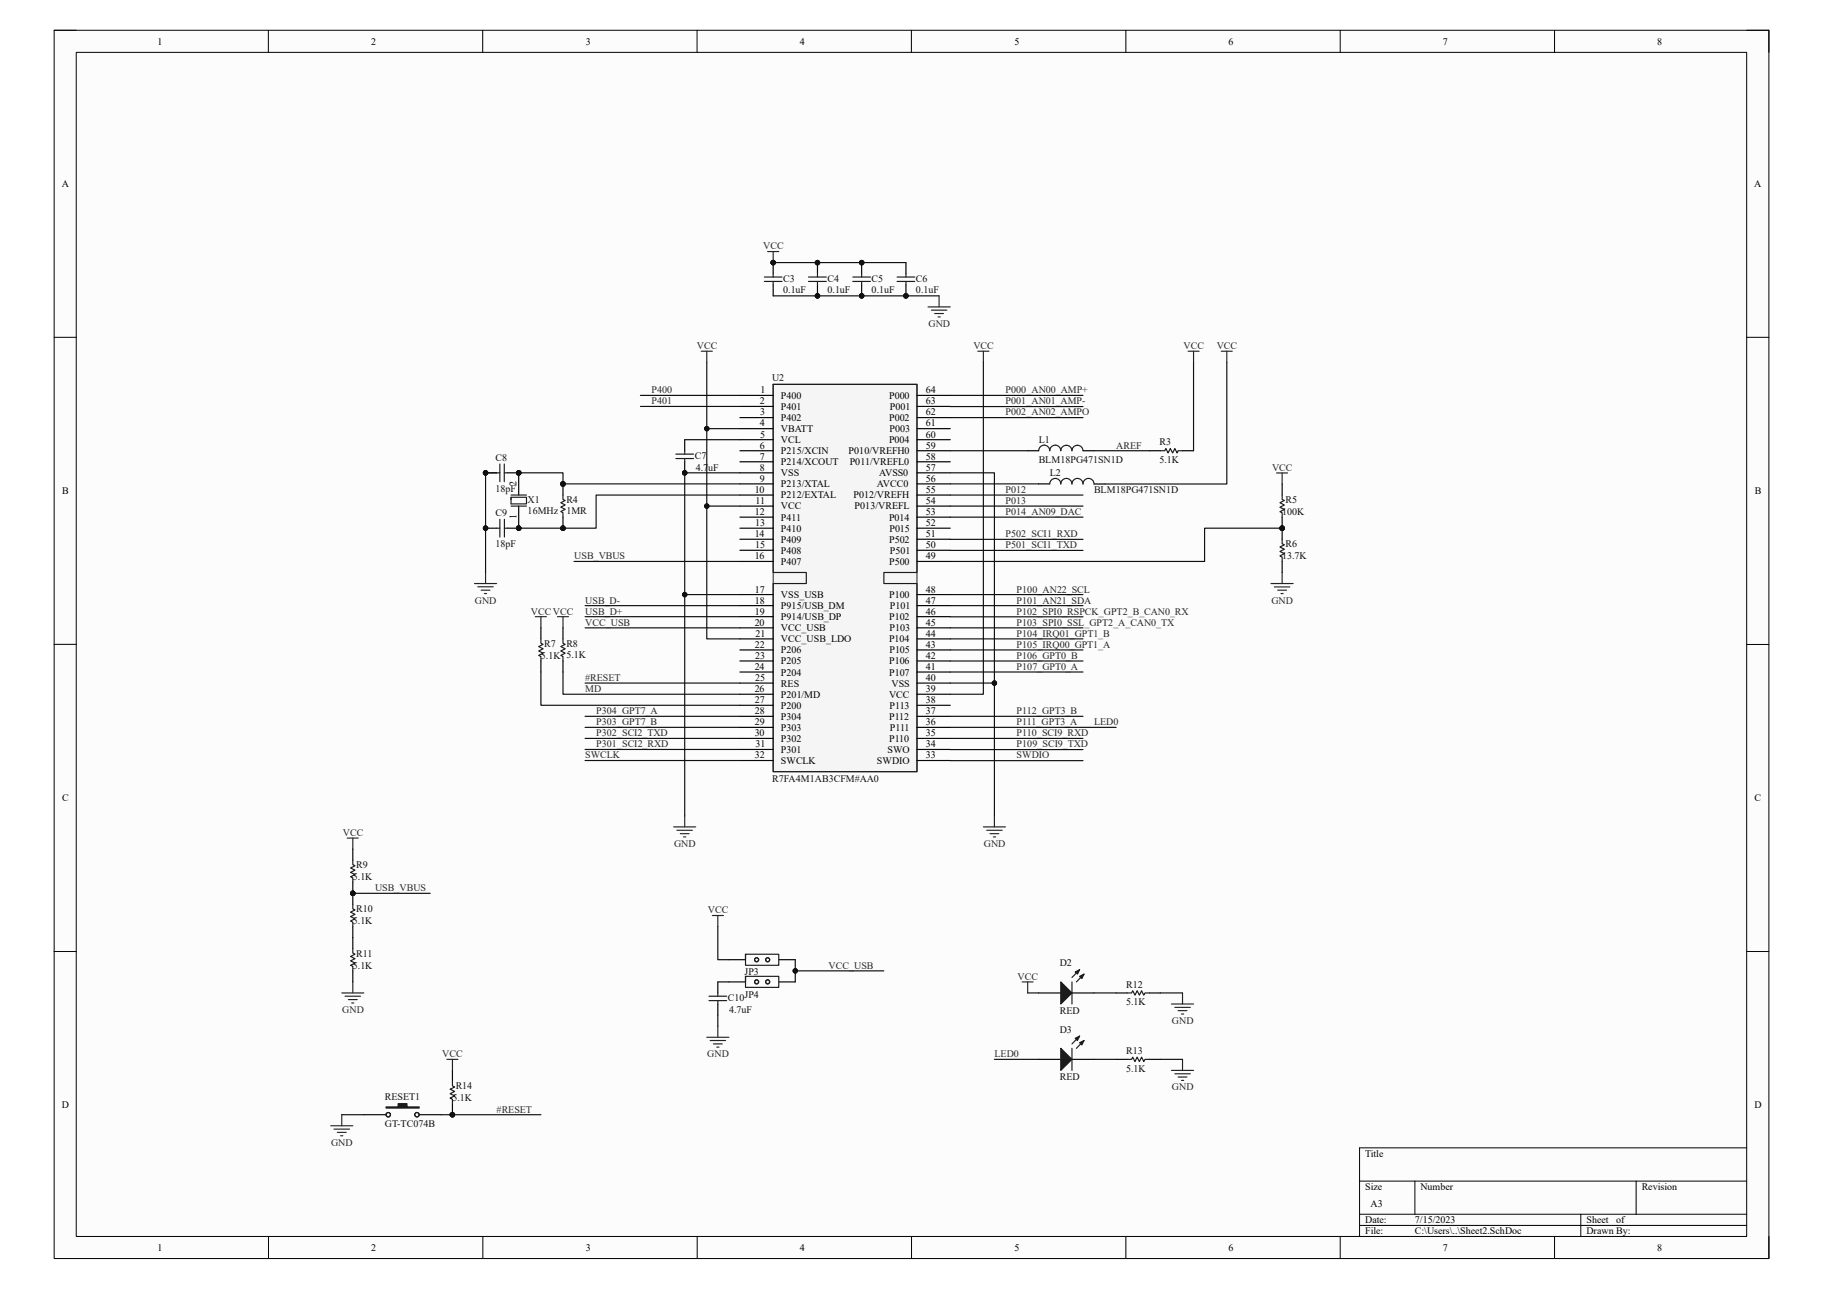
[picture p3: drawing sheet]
<svg xmlns="http://www.w3.org/2000/svg" width="297mm" height="210mm" viewBox="0 0 297 210" stroke-linecap="round" stroke-linejoin="round" font-family="sans-serif">
<path d="M8.8 4.9h279.4v200.1h-279.4z" fill="#fcfcfc"/>
<path d="M8.8 4.9h279.4v200.1h-279.4z" fill="none" stroke="#000" stroke-width=".16"/>
<path d="M12.4 8.5h272.2v192.9h-272.2z" fill="#fcfcfc"/>
<g fill="none" stroke="#000" stroke-width=".16">
<path d="M8.8 4.9h3.6M12.4 8.5h272.2v192.9h-272.2zM43.7 4.9v3.6M78.7 4.9v3.6M113.6 4.9v3.6M148.5 4.9v3.6M183.4 4.9v3.6M218.4 4.9v3.6M253.3 4.9v3.6M284.6 4.9h3.6v3.6M8.8 54.9h3.6M284.6 54.9h3.6"/>
<path d="M8.8 105h3.6M284.6 105h3.6M8.8 155h3.6M284.6 155h3.6M221.5 192.4h63.1M221.5 197.8h63.1M221.5 199.6h63.1M230.5 192.4v5.4M257.6 197.8v3.6M266.6 192.4v5.4M284.6 187h-63.1v14.4M43.7 201.4v3.6"/>
<path d="M78.7 201.4v3.6M113.6 201.4v3.6M148.5 201.4v3.6M183.4 201.4v3.6M218.4 201.4v3.6M253.3 201.4v3.6M288.2 201.4v3.6"/>
</g>
<path d="M126 62.6h23.4v63.1h-23.4z" fill="#f5f5f5"/>
<path d="M126 62.6h23.4v63.1h-23.4z" fill="none" stroke="#262626" stroke-width=".16"/>
<path d="M126 62.6h23.4v30.7h-5.4v1.8h5.4v30.6h-23.4v-30.6h5.4v-1.8h-5.4zM171 78.8a.9 .9 0 0 1 .9-.9 .9 .9 0 0 1 .9 .9M172.8 78.8a.91 .91 0 0 1 1-.9 .91 .91 0 0 1 .9 .9 .9 .9 0 0 1 .9-.9 .9 .9 0 0 1 .9 .9 .9 .9 0 0 1 .9-.9 .9 .9 0 0 1 .9 .9" fill="none" stroke="#1c1c1c" stroke-width=".19"/>
<g fill="none" stroke="#000" stroke-width=".19">
<path d="M120.6 64.4h5.4M120.6 66.2h5.4M120.6 68h5.4M120.6 69.8h5.4M120.6 71.6h5.4M120.6 73.4h5.4M120.6 75.2h5.4M120.6 77h5.4M120.6 78.8h5.4M149.4 64.4h5.4M149.4 66.2h5.4M149.4 68h5.4"/>
<path d="M149.4 69.8h5.4M149.4 71.6h5.4M149.4 73.4h5.4M149.4 75.2h5.4M149.4 77h5.4M149.4 78.8h5.4M169.2 78.8h1.8M178.3 78.8h1.8M120.6 80.6h5.4M120.6 82.4h5.4M120.6 84.2h5.4M120.6 86h5.4"/>
<path d="M120.6 87.8h5.4M120.6 89.6h5.4M120.6 91.5h5.4M120.6 96.9h5.4M120.6 98.7h5.4M149.4 80.6h5.4M149.4 82.4h5.4M149.4 84.2h5.4M149.4 86h5.4M149.4 87.8h5.4M149.4 89.6h5.4M149.4 91.5h5.4"/>
<path d="M149.4 96.9h5.4M149.4 98.7h5.4M120.6 100.5h5.4M120.6 102.3h5.4M120.6 104.1h5.4M120.6 105.9h5.4M120.6 107.7h5.4M120.6 109.5h5.4M120.6 111.3h5.4M120.6 113.1h5.4M120.6 114.9h5.4M120.6 116.7h5.4"/>
<path d="M120.6 118.5h5.4M149.4 100.5h5.4M149.4 102.3h5.4M149.4 104.1h5.4M149.4 105.9h5.4M149.4 107.7h5.4M149.4 109.5h5.4M149.4 111.3h5.4M149.4 113.1h5.4M149.4 114.9h5.4M149.4 116.7h5.4M149.4 118.5h5.4"/>
<path d="M120.6 120.3h5.4M120.6 122.1h5.4M120.6 123.9h5.4M149.4 120.3h5.4M149.4 122.1h5.4M149.4 123.9h5.4"/>
</g>
<g fill="none" stroke="#262626" stroke-width=".19">
<path d="M114.3 57.2h1.8M115.2 57.2v1.8M159.3 57.2h1.8M160.2 57.2v1.8M199 57.2h1.8M199.9 57.2v1.8M109.8 134.7h3.6M110.3 135.3h2.5M110.8 135.8h1.5M111.4 136.3h.3M111.6 132.9v1.8M160.2 134.7h3.6"/>
<path d="M160.8 135.3h2.5M161.3 135.8h1.4M161.9 136.3h.3M162 132.9v1.8"/>
</g>
<circle cx="111.6" cy="77" r=".36" fill="#0e0e0e"/>
<circle cx="111.6" cy="77" r=".36" fill="none" stroke="#0e0e0e" stroke-width=".16"/>
<path d="M111.6 75.2v1.8" fill="none" stroke="#000" stroke-width=".19"/>
<circle cx="111.6" cy="77" r=".36" fill="#0e0e0e"/>
<circle cx="111.6" cy="77" r=".36" fill="none" stroke="#0e0e0e" stroke-width=".16"/>
<path d="M111.6 71.6v1.8" fill="none" stroke="#000" stroke-width=".19"/>
<path d="M110.1 74h2.9M110.1 74.7h2.9M111.6 73.4v.6M111.6 74.7v.5" fill="none" stroke="#1c1c1c" stroke-width=".19"/>
<circle cx="84.5" cy="86" r=".36" fill="#0e0e0e"/>
<circle cx="84.5" cy="86" r=".36" fill="none" stroke="#0e0e0e" stroke-width=".16"/>
<circle cx="84.5" cy="77" r=".36" fill="#0e0e0e"/>
<circle cx="84.5" cy="77" r=".36" fill="none" stroke="#0e0e0e" stroke-width=".16"/>
<path d="M84.5 82.4v3.6" fill="none" stroke="#000" stroke-width=".19"/>
<circle cx="84.5" cy="86" r=".36" fill="#0e0e0e"/>
<circle cx="84.5" cy="86" r=".36" fill="none" stroke="#0e0e0e" stroke-width=".16"/>
<path d="M84.5 77v3.6" fill="none" stroke="#000" stroke-width=".19"/>
<circle cx="84.5" cy="77" r=".36" fill="#0e0e0e"/>
<circle cx="84.5" cy="77" r=".36" fill="none" stroke="#0e0e0e" stroke-width=".16"/>
<path d="M169.2 73.4a.9 .9 0 0 1 .9-.9 .9 .9 0 0 1 .9 .9 .9 .9 0 0 1 .9-.9 .9 .9 0 0 1 .9 .9 .91 .91 0 0 1 1-.9 .91 .91 0 0 1 .9 .9 .9 .9 0 0 1 .9-.9 .9 .9 0 0 1 .9 .9M83.3 81v1.1h2.5v-1.1h-2.5v.4M83.3 80.6h2.5M83.3 82.4h2.5" fill="none" stroke="#1c1c1c" stroke-width=".19"/>
<g fill="none" stroke="#262626" stroke-width=".19">
<path d="M193.6 57.2h1.8M194.5 57.2v1.8M208 77h1.8M208.9 77v1.8M77.3 95.1h3.6M77.8 95.6h2.6M78.4 96.1h1.4M78.9 96.7h.4M79.1 93.3v1.8M207.1 95.1h3.6M207.6 95.6h2.6M208.2 96.1h1.4"/>
<path d="M208.7 96.7h.4M208.9 93.3v1.8M87.2 100.5h1.8M88.1 100.5v1.8M90.8 100.5h1.8M91.7 100.5v1.8M56.6 136.5h1.8M57.5 136.5v1.8M57.5 160v1.8M55.7 161.8h3.6M56.2 162.3h2.5M56.8 162.8h1.4"/>
<path d="M57.3 163.4h.4M53.9 183.4h3.6M54.4 183.9h2.6M55 184.5h1.4M55.5 185h.4M55.7 181.6v1.8"/>
</g>
<path d="M167.4 73.4h1.8M176.5 73.4h1.8M59.3 181.6h3.6M68.3 181.6h3.6" fill="none" stroke="#000" stroke-width=".19"/>
<path d="M62.9 180.3h2v-.5h1.4v.5h2v.2h-5.4z" fill-rule="evenodd" fill="#1c1c1c"/>
<g fill="none" stroke="#1c1c1c" stroke-width=".19">
<path d="M62.9 180.3h2v-.5h1.4v.5h2v.2h-5.4z"/>
<circle cx="63.3" cy="181.6" r=".36"/>
<circle cx="67.9" cy="181.6" r=".36"/>
</g>
<path d="M72.8 172.6h1.8M73.7 172.6v1.8" fill="none" stroke="#262626" stroke-width=".19"/>
<path d="M169.2 161.8h3.6M174.7 161.8h3.6" fill="none" stroke="#000" stroke-width=".19"/>
<path d="M172.8 160l1.9 1.8-1.9 1.8z" fill="#1c1c1c"/>
<path d="M172.8 160l1.9 1.8-1.9 1.8zM175.9 158l-1.2 1.2M176.6 158.7l-1.2 1.3" fill="none" stroke="#1c1c1c" stroke-width=".19"/>
<path d="M175.9 159l.7-.3-.3 .7z" fill="#1c1c1c"/>
<path d="M175.9 159l.7-.3-.3 .7z" fill="none" stroke="#1c1c1c" stroke-width=".19"/>
<path d="M175.2 158.3l.7-.3-.3 .7z" fill="#1c1c1c"/>
<path d="M174.7 160v3.6M175.2 158.3l.7-.3-.3 .7z" fill="none" stroke="#1c1c1c" stroke-width=".19"/>
<path d="M166.5 160h1.8M167.4 160v1.8M190.9 163.6h3.6M191.4 164.1h2.5M192 164.6h1.4M192.5 165.2h.4M192.7 161.8v1.8" fill="none" stroke="#262626" stroke-width=".19"/>
<path d="M169.2 172.6h3.6M174.7 172.6h3.6" fill="none" stroke="#000" stroke-width=".19"/>
<path d="M172.8 170.8l1.9 1.8-1.9 1.8z" fill="#1c1c1c"/>
<path d="M172.8 170.8l1.9 1.8-1.9 1.8zM175.9 168.8l-1.2 1.3M176.6 169.5l-1.2 1.3" fill="none" stroke="#1c1c1c" stroke-width=".19"/>
<path d="M175.9 169.9l.7-.4-.3 .7z" fill="#1c1c1c"/>
<path d="M175.9 169.9l.7-.4-.3 .7z" fill="none" stroke="#1c1c1c" stroke-width=".19"/>
<path d="M175.2 169.1l.7-.3-.3 .7z" fill="#1c1c1c"/>
<path d="M174.7 170.8v3.6M175.2 169.1l.7-.3-.3 .7z" fill="none" stroke="#1c1c1c" stroke-width=".19"/>
<path d="M125.1 41h1.8M126 41v1.8M190.9 174.4h3.6M191.4 174.9h2.5M192 175.5h1.4M192.5 176h.4M192.7 172.6v1.8" fill="none" stroke="#262626" stroke-width=".19"/>
<circle cx="126" cy="42.8" r=".36" fill="#0e0e0e"/>
<circle cx="126" cy="42.8" r=".36" fill="none" stroke="#0e0e0e" stroke-width=".16"/>
<path d="M151.2 50h3.6M151.8 50.5h2.5M152.3 51.1h1.4M152.8 51.6h.4M153 48.2v1.8" fill="none" stroke="#262626" stroke-width=".19"/>
<circle cx="126" cy="42.8" r=".36" fill="#0e0e0e"/>
<circle cx="126" cy="42.8" r=".36" fill="none" stroke="#0e0e0e" stroke-width=".16"/>
<path d="M126 42.8v1.8M126 46.4v1.8" fill="none" stroke="#000" stroke-width=".19"/>
<circle cx="126" cy="42.8" r=".36" fill="#0e0e0e"/>
<circle cx="126" cy="42.8" r=".36" fill="none" stroke="#0e0e0e" stroke-width=".16"/>
<path d="M124.5 45.1h2.9M124.5 45.8h2.9M126 44.6v.5M126 45.8v.6" fill="none" stroke="#1c1c1c" stroke-width=".19"/>
<circle cx="133.2" cy="48.2" r=".36" fill="#0e0e0e"/>
<circle cx="133.2" cy="48.2" r=".36" fill="none" stroke="#0e0e0e" stroke-width=".16"/>
<circle cx="133.2" cy="42.8" r=".36" fill="#0e0e0e"/>
<circle cx="133.2" cy="42.8" r=".36" fill="none" stroke="#0e0e0e" stroke-width=".16"/>
<path d="M133.2 46.4v1.8" fill="none" stroke="#000" stroke-width=".19"/>
<circle cx="133.2" cy="48.2" r=".36" fill="#0e0e0e"/>
<circle cx="133.2" cy="48.2" r=".36" fill="none" stroke="#0e0e0e" stroke-width=".16"/>
<path d="M133.2 42.8v1.8" fill="none" stroke="#000" stroke-width=".19"/>
<circle cx="133.2" cy="42.8" r=".36" fill="#0e0e0e"/>
<circle cx="133.2" cy="42.8" r=".36" fill="none" stroke="#0e0e0e" stroke-width=".16"/>
<path d="M131.7 45.1h2.9M131.7 45.8h2.9M133.2 44.6v.5M133.2 45.8v.6" fill="none" stroke="#1c1c1c" stroke-width=".19"/>
<circle cx="140.4" cy="48.2" r=".36" fill="#0e0e0e"/>
<circle cx="140.4" cy="48.2" r=".36" fill="none" stroke="#0e0e0e" stroke-width=".16"/>
<circle cx="140.4" cy="42.8" r=".36" fill="#0e0e0e"/>
<circle cx="140.4" cy="42.8" r=".36" fill="none" stroke="#0e0e0e" stroke-width=".16"/>
<path d="M140.4 46.4v1.8" fill="none" stroke="#000" stroke-width=".19"/>
<circle cx="140.4" cy="48.2" r=".36" fill="#0e0e0e"/>
<circle cx="140.4" cy="48.2" r=".36" fill="none" stroke="#0e0e0e" stroke-width=".16"/>
<path d="M140.4 42.8v1.8" fill="none" stroke="#000" stroke-width=".19"/>
<circle cx="140.4" cy="42.8" r=".36" fill="#0e0e0e"/>
<circle cx="140.4" cy="42.8" r=".36" fill="none" stroke="#0e0e0e" stroke-width=".16"/>
<path d="M139 45.1h2.8M139 45.8h2.8M140.4 44.6v.5M140.4 45.8v.6" fill="none" stroke="#1c1c1c" stroke-width=".19"/>
<circle cx="147.6" cy="48.2" r=".36" fill="#0e0e0e"/>
<circle cx="147.6" cy="48.2" r=".36" fill="none" stroke="#0e0e0e" stroke-width=".16"/>
<path d="M147.6 46.4v1.8" fill="none" stroke="#000" stroke-width=".19"/>
<circle cx="147.6" cy="48.2" r=".36" fill="#0e0e0e"/>
<circle cx="147.6" cy="48.2" r=".36" fill="none" stroke="#0e0e0e" stroke-width=".16"/>
<path d="M147.6 42.8v1.8" fill="none" stroke="#000" stroke-width=".19"/>
<path d="M146.2 45.1h2.9M146.2 45.8h2.9M147.6 44.6v.5M147.6 45.8v.6" fill="none" stroke="#1c1c1c" stroke-width=".19"/>
<circle cx="79.1" cy="77" r=".36" fill="#0e0e0e"/>
<circle cx="79.1" cy="77" r=".36" fill="none" stroke="#0e0e0e" stroke-width=".16"/>
<circle cx="84.5" cy="77" r=".36" fill="#0e0e0e"/>
<circle cx="84.5" cy="77" r=".36" fill="none" stroke="#0e0e0e" stroke-width=".16"/>
<path d="M79.1 77h1.8" fill="none" stroke="#000" stroke-width=".19"/>
<circle cx="79.1" cy="77" r=".36" fill="#0e0e0e"/>
<circle cx="79.1" cy="77" r=".36" fill="none" stroke="#0e0e0e" stroke-width=".16"/>
<path d="M82.7 77h1.8" fill="none" stroke="#000" stroke-width=".19"/>
<circle cx="84.5" cy="77" r=".36" fill="#0e0e0e"/>
<circle cx="84.5" cy="77" r=".36" fill="none" stroke="#0e0e0e" stroke-width=".16"/>
<path d="M80.9 77h.5M81.4 75.6v2.9M82.2 75.6v2.9M82.2 77h.5" fill="none" stroke="#1c1c1c" stroke-width=".19"/>
<circle cx="79.1" cy="86" r=".36" fill="#0e0e0e"/>
<circle cx="79.1" cy="86" r=".36" fill="none" stroke="#0e0e0e" stroke-width=".16"/>
<circle cx="84.5" cy="86" r=".36" fill="#0e0e0e"/>
<circle cx="84.5" cy="86" r=".36" fill="none" stroke="#0e0e0e" stroke-width=".16"/>
<path d="M79.1 86h1.8" fill="none" stroke="#000" stroke-width=".19"/>
<circle cx="79.1" cy="86" r=".36" fill="#0e0e0e"/>
<circle cx="79.1" cy="86" r=".36" fill="none" stroke="#0e0e0e" stroke-width=".16"/>
<path d="M82.7 86h1.8" fill="none" stroke="#000" stroke-width=".19"/>
<circle cx="84.5" cy="86" r=".36" fill="#0e0e0e"/>
<circle cx="84.5" cy="86" r=".36" fill="none" stroke="#0e0e0e" stroke-width=".16"/>
<path d="M80.9 86h.5M81.4 84.6v2.9M82.2 86h.5M82.2 84.6v2.9" fill="none" stroke="#1c1c1c" stroke-width=".19"/>
<circle cx="91.7" cy="78.8" r=".36" fill="#0e0e0e"/>
<circle cx="91.7" cy="78.8" r=".36" fill="none" stroke="#0e0e0e" stroke-width=".16"/>
<circle cx="91.7" cy="86" r=".36" fill="#0e0e0e"/>
<circle cx="91.7" cy="86" r=".36" fill="none" stroke="#0e0e0e" stroke-width=".16"/>
<path d="M91.7 78.8v1.8" fill="none" stroke="#000" stroke-width=".19"/>
<circle cx="91.7" cy="78.8" r=".36" fill="#0e0e0e"/>
<circle cx="91.7" cy="78.8" r=".36" fill="none" stroke="#0e0e0e" stroke-width=".16"/>
<path d="M91.7 84.2v1.8" fill="none" stroke="#000" stroke-width=".19"/>
<circle cx="91.7" cy="86" r=".36" fill="#0e0e0e"/>
<circle cx="91.7" cy="86" r=".36" fill="none" stroke="#0e0e0e" stroke-width=".16"/>
<path d="M91.7 80.6v.8l.4 .1-.7 .4 .7 .4-.7 .3 .7 .4-.7 .3 .3 .2v.7M88.1 104.1v.7l.4 .2-.7 .3 .7 .4-.7 .3 .7 .4-.7 .4 .3 .2v.7M91.7 104.1v.7l.4 .2-.7 .3 .7 .4-.7 .3 .7 .4-.7 .4 .3 .2v.7" fill="none" stroke="#1c1c1c" stroke-width=".19"/>
<path d="M88.1 102.3v1.8M88.1 107.7v1.8M91.7 102.3v1.8M91.7 107.7v1.8" fill="none" stroke="#000" stroke-width=".19"/>
<circle cx="57.5" cy="145.5" r=".36" fill="#0e0e0e"/>
<circle cx="57.5" cy="145.5" r=".36" fill="none" stroke="#0e0e0e" stroke-width=".16"/>
<path d="M57.5 138.3v1.8M57.5 143.7v1.8" fill="none" stroke="#000" stroke-width=".19"/>
<circle cx="57.5" cy="145.5" r=".36" fill="#0e0e0e"/>
<circle cx="57.5" cy="145.5" r=".36" fill="none" stroke="#0e0e0e" stroke-width=".16"/>
<path d="M57.5 140.1v.7l.3 .2-.7 .4 .7 .4-.7 .3 .7 .4-.7 .3 .4 .2v.7" fill="none" stroke="#1c1c1c" stroke-width=".19"/>
<circle cx="57.5" cy="145.5" r=".36" fill="#0e0e0e"/>
<circle cx="57.5" cy="145.5" r=".36" fill="none" stroke="#0e0e0e" stroke-width=".16"/>
<path d="M57.5 145.5v1.8" fill="none" stroke="#000" stroke-width=".19"/>
<circle cx="57.5" cy="145.5" r=".36" fill="#0e0e0e"/>
<circle cx="57.5" cy="145.5" r=".36" fill="none" stroke="#0e0e0e" stroke-width=".16"/>
<path d="M57.5 150.9v3.6M57.5 158.2v1.8" fill="none" stroke="#000" stroke-width=".19"/>
<path d="M57.5 147.3v.8l.3 .1-.7 .4 .7 .3-.7 .4 .7 .4-.7 .3 .4 .2v.7M57.5 154.5v.8l.3 .1-.7 .4 .7 .4-.7 .3 .7 .4-.7 .3 .4 .2v.8" fill="none" stroke="#1c1c1c" stroke-width=".19"/>
<circle cx="73.7" cy="181.6" r=".37" fill="#0e0e0e"/>
<circle cx="73.7" cy="181.6" r=".37" fill="none" stroke="#0e0e0e" stroke-width=".16"/>
<path d="M73.7 174.4v1.8M73.7 179.8v1.8" fill="none" stroke="#000" stroke-width=".19"/>
<circle cx="73.7" cy="181.6" r=".37" fill="#0e0e0e"/>
<circle cx="73.7" cy="181.6" r=".37" fill="none" stroke="#0e0e0e" stroke-width=".16"/>
<path d="M189.1 73.4h.7l.2-.3 .3 .7 .4-.7 .4 .7 .3-.7 .4 .7 .2-.4h.7M73.7 176.2v.7l.4 .2-.8 .3 .8 .4-.8 .4 .8 .3-.8 .4 .4 .2v.7M183.7 161.8h.7l.2-.4 .3 .7 .4-.7 .3 .7 .4-.7 .4 .7 .2-.3h.7M183.7 172.6h.7l.2-.4 .3 .7 .4-.7 .3 .7 .4-.7 .4 .7 .2-.3h.7" fill="none" stroke="#1c1c1c" stroke-width=".19"/>
<path d="M187.3 73.4h1.8M192.7 73.4h1.8M181.9 161.8h1.8M181.9 172.6h1.8M187.3 161.8h1.8M187.3 172.6h1.8" fill="none" stroke="#000" stroke-width=".19"/>
<circle cx="208.9" cy="86" r=".36" fill="#0e0e0e"/>
<circle cx="208.9" cy="86" r=".36" fill="none" stroke="#0e0e0e" stroke-width=".16"/>
<path d="M208.9 78.8v1.8M208.9 84.2v1.8" fill="none" stroke="#000" stroke-width=".19"/>
<circle cx="208.9" cy="86" r=".36" fill="#0e0e0e"/>
<circle cx="208.9" cy="86" r=".36" fill="none" stroke="#0e0e0e" stroke-width=".16"/>
<path d="M208.9 80.6v.8l.4 .1-.7 .4 .7 .4-.7 .3 .7 .4-.7 .4 .3 .1v.7" fill="none" stroke="#1c1c1c" stroke-width=".19"/>
<circle cx="208.9" cy="86" r=".36" fill="#0e0e0e"/>
<circle cx="208.9" cy="86" r=".36" fill="none" stroke="#0e0e0e" stroke-width=".16"/>
<path d="M208.9 86v1.9" fill="none" stroke="#000" stroke-width=".19"/>
<circle cx="208.9" cy="86" r=".36" fill="#0e0e0e"/>
<circle cx="208.9" cy="86" r=".36" fill="none" stroke="#0e0e0e" stroke-width=".16"/>
<path d="M208.9 91.5v1.8M117 160v1.8M117 163.6v1.8" fill="none" stroke="#000" stroke-width=".19"/>
<path d="M208.9 87.9v.7l.4 .2-.7 .3 .7 .4-.7 .3 .7 .4-.7 .4 .3 .1v.8M115.5 162.3h2.9M115.5 163h2.9M117 161.8v.5M117 163v.6" fill="none" stroke="#1c1c1c" stroke-width=".19"/>
<path d="M115.2 169h3.6M115.7 169.5h2.5M116.2 170.1h1.5M116.8 170.6h.4M117 167.2v1.8" fill="none" stroke="#262626" stroke-width=".19"/>
<path d="M160.2 59v54.1h-5.4M120.6 82.4h-5.4v21.7h5.4" fill="none" stroke="#0e0e0e" stroke-width=".19"/>
<circle cx="115.2" cy="82.4" r=".36" fill="#0e0e0e"/>
<circle cx="115.2" cy="82.4" r=".36" fill="none" stroke="#0e0e0e" stroke-width=".16"/>
<path d="M120.6 96.9h-9v36" fill="none" stroke="#0e0e0e" stroke-width=".19"/>
<circle cx="111.6" cy="96.9" r=".36" fill="#0e0e0e"/>
<circle cx="111.6" cy="96.9" r=".36" fill="none" stroke="#0e0e0e" stroke-width=".16"/>
<path d="M120.6 77h-9v19.9" fill="none" stroke="#0e0e0e" stroke-width=".19"/>
<circle cx="111.6" cy="77" r=".36" fill="#0e0e0e"/>
<circle cx="111.6" cy="77" r=".36" fill="none" stroke="#0e0e0e" stroke-width=".16"/>
<circle cx="111.6" cy="96.9" r=".36" fill="#0e0e0e"/>
<circle cx="111.6" cy="96.9" r=".36" fill="none" stroke="#0e0e0e" stroke-width=".16"/>
<path d="M154.8 111.3h7.2" fill="none" stroke="#0e0e0e" stroke-width=".19"/>
<circle cx="162" cy="111.3" r=".36" fill="#0e0e0e"/>
<circle cx="162" cy="111.3" r=".36" fill="none" stroke="#0e0e0e" stroke-width=".16"/>
<path d="M199.9 59v19.8h-19.8M115.2 69.8h5.4M154.8 78.8h14.4" fill="none" stroke="#0e0e0e" stroke-width=".19"/>
<circle cx="115.2" cy="69.8" r=".36" fill="#0e0e0e"/>
<circle cx="115.2" cy="69.8" r=".36" fill="none" stroke="#0e0e0e" stroke-width=".16"/>
<path d="M79.1 77h1.8M111.6 71.6h9" fill="none" stroke="#0e0e0e" stroke-width=".19"/>
<circle cx="79.1" cy="77" r=".36" fill="#0e0e0e"/>
<circle cx="79.1" cy="77" r=".36" fill="none" stroke="#0e0e0e" stroke-width=".16"/>
<path d="M79.1 77v16.3" fill="none" stroke="#0e0e0e" stroke-width=".19"/>
<circle cx="79.1" cy="77" r=".36" fill="#0e0e0e"/>
<circle cx="79.1" cy="77" r=".36" fill="none" stroke="#0e0e0e" stroke-width=".16"/>
<circle cx="79.1" cy="86" r=".36" fill="#0e0e0e"/>
<circle cx="79.1" cy="86" r=".36" fill="none" stroke="#0e0e0e" stroke-width=".16"/>
<path d="M91.7 78.8h28.9" fill="none" stroke="#0e0e0e" stroke-width=".19"/>
<circle cx="91.7" cy="78.8" r=".36" fill="#0e0e0e"/>
<circle cx="91.7" cy="78.8" r=".36" fill="none" stroke="#0e0e0e" stroke-width=".16"/>
<path d="M84.5 77h7.2v1.8" fill="none" stroke="#0e0e0e" stroke-width=".19"/>
<circle cx="91.7" cy="78.8" r=".36" fill="#0e0e0e"/>
<circle cx="91.7" cy="78.8" r=".36" fill="none" stroke="#0e0e0e" stroke-width=".16"/>
<circle cx="84.5" cy="77" r=".36" fill="#0e0e0e"/>
<circle cx="84.5" cy="77" r=".36" fill="none" stroke="#0e0e0e" stroke-width=".16"/>
<path d="M84.5 86h7.2" fill="none" stroke="#0e0e0e" stroke-width=".19"/>
<circle cx="84.5" cy="86" r=".36" fill="#0e0e0e"/>
<circle cx="84.5" cy="86" r=".36" fill="none" stroke="#0e0e0e" stroke-width=".16"/>
<circle cx="91.7" cy="86" r=".36" fill="#0e0e0e"/>
<circle cx="91.7" cy="86" r=".36" fill="none" stroke="#0e0e0e" stroke-width=".16"/>
<path d="M120.6 80.6h-23.5v5.4h-5.4" fill="none" stroke="#0e0e0e" stroke-width=".19"/>
<circle cx="91.7" cy="86" r=".36" fill="#0e0e0e"/>
<circle cx="91.7" cy="86" r=".36" fill="none" stroke="#0e0e0e" stroke-width=".16"/>
<path d="M194.5 59v14.4M154.8 73.4h12.6M178.3 73.4h9M57.5 145.5h12.6" fill="none" stroke="#0e0e0e" stroke-width=".19"/>
<circle cx="57.5" cy="145.5" r=".36" fill="#0e0e0e"/>
<circle cx="57.5" cy="145.5" r=".36" fill="none" stroke="#0e0e0e" stroke-width=".16"/>
<path d="M93.5 91.5h27.1M208.9 86h-12.6v5.5h-41.5" fill="none" stroke="#0e0e0e" stroke-width=".19"/>
<circle cx="208.9" cy="86" r=".36" fill="#0e0e0e"/>
<circle cx="208.9" cy="86" r=".36" fill="none" stroke="#0e0e0e" stroke-width=".16"/>
<path d="M88.1 109.5v5.4h32.5M91.7 109.5v3.6h28.9M95.3 111.3h25.3M55.7 181.6h3.6M71.9 181.6h1.8" fill="none" stroke="#0e0e0e" stroke-width=".19"/>
<circle cx="73.7" cy="181.6" r=".37" fill="#0e0e0e"/>
<circle cx="73.7" cy="181.6" r=".37" fill="none" stroke="#0e0e0e" stroke-width=".16"/>
<path d="M73.7 181.6h14.4" fill="none" stroke="#0e0e0e" stroke-width=".19"/>
<circle cx="73.7" cy="181.6" r=".37" fill="#0e0e0e"/>
<circle cx="73.7" cy="181.6" r=".37" fill="none" stroke="#0e0e0e" stroke-width=".16"/>
<path d="M154.8 77h7.2v55.9M178.3 161.8h3.6" fill="none" stroke="#0e0e0e" stroke-width=".19"/>
<circle cx="162" cy="111.3" r=".36" fill="#0e0e0e"/>
<circle cx="162" cy="111.3" r=".36" fill="none" stroke="#0e0e0e" stroke-width=".16"/>
<path d="M115.2 59v23.4M95.3 98.7h25.3M95.3 100.5h25.3M154.8 118.5h27.1M162 172.6h7.2M167.4 161.8h1.8M178.3 172.6h3.6M189.1 172.6h3.6M189.1 161.8h3.6" fill="none" stroke="#0e0e0e" stroke-width=".19"/>
<circle cx="115.2" cy="82.4" r=".36" fill="#0e0e0e"/>
<circle cx="115.2" cy="82.4" r=".36" fill="none" stroke="#0e0e0e" stroke-width=".16"/>
<circle cx="115.2" cy="69.8" r=".36" fill="#0e0e0e"/>
<circle cx="115.2" cy="69.8" r=".36" fill="none" stroke="#0e0e0e" stroke-width=".16"/>
<path d="M126 48.2h27" fill="none" stroke="#0e0e0e" stroke-width=".19"/>
<circle cx="147.6" cy="48.2" r=".36" fill="#0e0e0e"/>
<circle cx="147.6" cy="48.2" r=".36" fill="none" stroke="#0e0e0e" stroke-width=".16"/>
<circle cx="140.4" cy="48.2" r=".36" fill="#0e0e0e"/>
<circle cx="140.4" cy="48.2" r=".36" fill="none" stroke="#0e0e0e" stroke-width=".16"/>
<circle cx="133.2" cy="48.2" r=".36" fill="#0e0e0e"/>
<circle cx="133.2" cy="48.2" r=".36" fill="none" stroke="#0e0e0e" stroke-width=".16"/>
<path d="M126 42.8h21.6" fill="none" stroke="#0e0e0e" stroke-width=".19"/>
<circle cx="126" cy="42.8" r=".36" fill="#0e0e0e"/>
<circle cx="126" cy="42.8" r=".36" fill="none" stroke="#0e0e0e" stroke-width=".16"/>
<circle cx="133.2" cy="42.8" r=".36" fill="#0e0e0e"/>
<circle cx="133.2" cy="42.8" r=".36" fill="none" stroke="#0e0e0e" stroke-width=".16"/>
<circle cx="140.4" cy="42.8" r=".36" fill="#0e0e0e"/>
<circle cx="140.4" cy="42.8" r=".36" fill="none" stroke="#0e0e0e" stroke-width=".16"/>
<g fill="none" stroke="#0e0e0e" stroke-width=".19">
<path d="M154.8 64.4h21.7M154.8 66.2h21.7M154.8 68h21.7M154.8 80.6h21.7M154.8 82.4h21.7M154.8 84.2h21.7M154.8 96.9h21.7M154.8 98.7h21.7M154.8 87.9h21.7M154.8 89.7h21.7M95.3 102.3h25.3M95.3 116.7h25.3"/>
<path d="M95.3 118.5h25.3M154.8 100.5h21.7M154.8 102.3h21.7M154.8 104.1h21.7M154.8 105.9h21.7M154.8 107.7h21.7M154.8 109.5h21.7M154.8 116.7h21.7M95.3 123.9h25.3M95.3 120.3h25.3M95.3 122.1h25.3M154.8 122.1h21.7"/>
<path d="M154.8 123.9h21.7M154.8 120.3h21.7M117 150.9v5.4h1.8M117 160h1.8M129.6 156.3v3.7M117 165.4v1.8"/>
</g>
<path d="M116.1 149.1h1.8M117 149.1v1.8" fill="none" stroke="#262626" stroke-width=".19"/>
<path d="M118.8 156.3h2.7M118.8 160h2.7M126.9 156.3h2.7M126.9 160h2.7" fill="none" stroke="#000" stroke-width=".19"/>
<g fill="none" stroke="#1c1c1c" stroke-width=".19">
<path d="M121.5 155.4v1.8h5.4v-1.8h-5.4v.9M121.5 159v1.8h5.4v-1.8h-5.4v1"/>
<circle cx="123.3" cy="159.9" r=".33"/>
<circle cx="123.3" cy="156.3" r=".33"/>
<circle cx="125.1" cy="159.9" r=".33"/>
<circle cx="125.1" cy="156.3" r=".33"/>
</g>
<circle cx="129.6" cy="158.2" r=".36" fill="#0e0e0e"/>
<circle cx="129.6" cy="158.2" r=".36" fill="none" stroke="#0e0e0e" stroke-width=".16"/>
<path d="M129.6 158.2h14.4" fill="none" stroke="#0e0e0e" stroke-width=".19"/>
<circle cx="129.6" cy="158.2" r=".36" fill="#0e0e0e"/>
<circle cx="129.6" cy="158.2" r=".36" fill="none" stroke="#0e0e0e" stroke-width=".16"/>
<path d="M104.3 64.4h16.3M104.3 66.2h16.3" fill="none" stroke="#0e0e0e" stroke-width=".19"/>
<g font-size="1.6">
<text x="25.7" y="7.3">1</text>
<text x="60.5" y="7.3">2</text>
<text x="95.5" y="7.3">3</text>
<text x="130.3" y="7.3">4</text>
<text x="165.3" y="7.3">5</text>
<text x="200.1" y="7.3">6</text>
<text x="235.1" y="7.3">7</text>
<text x="270" y="7.3">8</text>
<text x="10.1" y="30.5">A</text>
<text x="285.8" y="30.5">A</text>
<text x="123.8" y="65.9">2</text>
<text x="123.9" y="64.1">1</text>
<text x="127.3" y="65">P400</text>
<text x="144.9" y="65">P000</text>
<text x="150.9" y="65.9">63</text>
<text x="150.9" y="64.1">64</text>
<text x="123.8" y="69.5">4</text>
<text x="123.8" y="71.3">5</text>
<text x="123.9" y="67.7">3</text>
<text x="127.3" y="66.8">P401</text>
<text x="127.3" y="68.6">P402</text>
<text x="127.3" y="70.4">VBATT</text>
<text x="144.9" y="68.6">P002</text>
<text x="144.9" y="70.4">P003</text>
<text x="145" y="66.8">P001</text>
<text x="150.9" y="67.7">62</text>
<text x="150.9" y="71.3">60</text>
<text x="150.9" y="69.5">61</text>
<text x="123.8" y="73.1">6</text>
<text x="123.8" y="74.9">7</text>
<text x="123.8" y="76.7">8</text>
<text x="127.3" y="72.2">VCL</text>
<text x="127.3" y="74">P215/XCIN</text>
<text x="127.3" y="75.8">P214/XCOUT</text>
<text x="127.3" y="77.6">VSS</text>
<text x="138.3" y="74">P010/VREFH0</text>
<text x="138.4" y="75.8">P011/VREFL0</text>
<text x="143.3" y="77.6">AVSS0</text>
<text x="144.9" y="72.2">P004</text>
<text x="150.9" y="74.9">58</text>
<text x="150.9" y="76.7">57</text>
<text x="150.9" y="73.1">59</text>
<text x="10.1" y="80.5">B</text>
<text x="84.2" y="79.2" transform="rotate(-90 84.2 79.2)">2</text>
<text x="123" y="80.3">10</text>
<text x="123" y="83.9">12</text>
<text x="123.1" y="82.1">11</text>
<text x="123.8" y="78.5">9</text>
<text x="127.3" y="79.4">P213/XTAL</text>
<text x="127.3" y="81.2">P212/EXTAL</text>
<text x="127.3" y="83">VCC</text>
<text x="139.1" y="81.2">P012/VREFH</text>
<text x="139.3" y="83">P013/VREFL</text>
<text x="142.9" y="79.4">AVCC0</text>
<text x="150.9" y="80.3">55</text>
<text x="150.9" y="83.9">53</text>
<text x="150.9" y="78.5">56</text>
<text x="150.9" y="82.1">54</text>
<text x="285.9" y="80.5">B</text>
<text x="84.2" y="84.5" transform="rotate(-90 84.2 84.5)">1</text>
<text x="123" y="87.5">14</text>
<text x="123" y="89.3">15</text>
<text x="123.1" y="85.7">13</text>
<text x="127.3" y="84.8">P411</text>
<text x="127.3" y="86.6">P410</text>
<text x="127.3" y="88.4">P409</text>
<text x="144.9" y="84.8">P014</text>
<text x="144.9" y="88.4">P502</text>
<text x="144.9" y="86.6">P015</text>
<text x="150.9" y="89.3">50</text>
<text x="150.9" y="87.5">51</text>
<text x="150.9" y="85.7">52</text>
<text x="123" y="91.1">16</text>
<text x="127.3" y="90.2">P408</text>
<text x="127.3" y="92">P407</text>
<text x="144.9" y="92">P500</text>
<text x="145" y="90.2">P501</text>
<text x="150.9" y="91.1">49</text>
<text x="123" y="101.9">20</text>
<text x="123" y="96.5">17</text>
<text x="123" y="100.1">19</text>
<text x="123" y="98.3">18</text>
<text x="127.3" y="97.4">VSS_USB</text>
<text x="127.3" y="99.2">P915/USB_DM</text>
<text x="127.3" y="101">P914/USB_DP</text>
<text x="144.9" y="101">P102</text>
<text x="144.9" y="97.4">P100</text>
<text x="145" y="99.2">P101</text>
<text x="150.9" y="100.1">46</text>
<text x="150.9" y="98.3">47</text>
<text x="150.9" y="96.5">48</text>
<text x="150.9" y="101.9">45</text>
<text x="123" y="105.5">22</text>
<text x="123.1" y="107.3">23</text>
<text x="123.1" y="103.7">21</text>
<text x="127.3" y="102.8">VCC_USB</text>
<text x="127.3" y="104.6">VCC_USB_LDO</text>
<text x="127.3" y="106.4">P206</text>
<text x="144.9" y="104.6">P104</text>
<text x="144.9" y="106.4">P105</text>
<text x="144.9" y="102.8">P103</text>
<text x="150.9" y="107.3">42</text>
<text x="150.9" y="103.7">44</text>
<text x="150.9" y="105.5">43</text>
<text x="123" y="109.1">24</text>
<text x="123" y="112.7">26</text>
<text x="123" y="110.9">25</text>
<text x="127.3" y="108.2">P205</text>
<text x="127.3" y="110">P204</text>
<text x="127.3" y="111.8">RES</text>
<text x="127.3" y="113.6">P201/MD</text>
<text x="144.9" y="113.6">VCC</text>
<text x="144.9" y="110">P107</text>
<text x="144.9" y="108.2">P106</text>
<text x="145.3" y="111.8">VSS</text>
<text x="150.9" y="109.1">41</text>
<text x="150.9" y="112.7">39</text>
<text x="150.9" y="110.9">40</text>
<text x="123" y="120">30</text>
<text x="123" y="114.5">27</text>
<text x="123" y="118.2">29</text>
<text x="123" y="116.4">28</text>
<text x="127.3" y="115.4">P200</text>
<text x="127.3" y="117.2">P304</text>
<text x="127.3" y="119">P303</text>
<text x="144.9" y="117.2">P112</text>
<text x="144.9" y="115.4">P113</text>
<text x="145" y="119">P111</text>
<text x="150.9" y="120">35</text>
<text x="150.9" y="118.2">36</text>
<text x="150.9" y="116.4">37</text>
<text x="150.9" y="114.5">38</text>
<text x="123" y="123.5">32</text>
<text x="123.1" y="121.8">31</text>
<text x="127.3" y="120.8">P302</text>
<text x="127.3" y="122.7">P301</text>
<text x="127.3" y="124.5">SWCLK</text>
<text x="142.9" y="124.5">SWDIO</text>
<text x="144.6" y="122.7">SWO</text>
<text x="144.9" y="120.8">P110</text>
<text x="150.9" y="121.8">34</text>
<text x="150.9" y="123.5">33</text>
<text x="10.1" y="130.5">C</text>
<text x="285.9" y="130.5">C</text>
<text x="10.1" y="180.6">D</text>
<text x="285.9" y="180.6">D</text>
<text x="222.4" y="188.4">Title</text>
<text x="222.4" y="193.9">Size</text>
<text x="223.3" y="196.6">A3</text>
<text x="231.4" y="193.9">Number</text>
<text x="267.5" y="193.9">Revision</text>
<text x="25.7" y="203.8">1</text>
<text x="60.5" y="203.8">2</text>
<text x="95.5" y="203.8">3</text>
<text x="130.3" y="203.8">4</text>
<text x="165.3" y="203.8">5</text>
<text x="200.1" y="203.8">6</text>
<text x="222.4" y="199.3">Date:</text>
<text x="222.4" y="201.1">File:</text>
<text x="230.5" y="199.3">7/15/2023</text>
<text x="230.5" y="201.1">C:\Users\..\Sheet2.SchDoc</text>
<text x="235.1" y="203.8">7</text>
<text x="258.5" y="201.1">Drawn By:</text>
<text x="258.5" y="199.3">Sheet</text>
<text x="263.3" y="199.3">of</text>
<text x="270" y="203.8">8</text>
</g>
<g font-size="1.6" fill="#262626">
<text x="124.4" y="40.6">VCC</text>
<text x="151.3" y="53.3">GND</text>
<text x="113.5" y="56.9">VCC</text>
<text x="158.6" y="56.9">VCC</text>
<text x="192.8" y="56.9">VCC</text>
<text x="198.2" y="56.9">VCC</text>
<text x="106.2" y="64.1">P400</text>
<text x="106.2" y="65.9">P401</text>
<text x="163.8" y="64.1">P000_AN00_AMP+</text>
<text x="163.8" y="65.9">P001_AN01_AMP-</text>
<text x="163.8" y="67.7">P002_AN02_AMPO</text>
<text x="181.9" y="73.1">AREF</text>
<text x="207.3" y="76.7">VCC</text>
<text x="163.8" y="80.3">P012</text>
<text x="163.8" y="82.1">P013</text>
<text x="163.8" y="83.9">P014_AN09_DAC</text>
<text x="163.8" y="87.5">P502_SCI1_RXD</text>
<text x="163.8" y="89.3">P501_SCI1_TXD</text>
<text x="93.6" y="91.1">USB_VBUS</text>
<text x="77.4" y="98.3">GND</text>
<text x="86.5" y="100.1">VCCVCC</text>
<text x="95.4" y="101.9">VCC_USB</text>
<text x="95.4" y="100.1">USB_D+</text>
<text x="95.4" y="98.3">USB_D-</text>
<text x="165.6" y="96.5">P100_AN22_SCL</text>
<text x="165.6" y="98.3">P101_AN21_SDA</text>
<text x="165.6" y="100.1">P102_SPI0_RSPCK_GPT2_B_CAN0_RX</text>
<text x="165.6" y="101.9">P103_SPI0_SSL_GPT2_A_CAN0_TX</text>
<text x="207.2" y="98.3">GND</text>
<text x="165.6" y="103.7">P104_IRQ01_GPT1_B</text>
<text x="165.6" y="105.5">P105_IRQ00_GPT1_A</text>
<text x="165.6" y="107.3">P106_GPT0_B</text>
<text x="95.4" y="110.9">#RESET</text>
<text x="95.4" y="112.7">MD</text>
<text x="165.6" y="109.1">P107_GPT0_A</text>
<text x="97.2" y="116.4">P304_GPT7_A</text>
<text x="97.2" y="118.2">P303_GPT7_B</text>
<text x="97.2" y="120">P302_SCI2_TXD</text>
<text x="165.6" y="120">P110_SCI9_RXD</text>
<text x="165.6" y="118.2">P111_GPT3_A</text>
<text x="165.6" y="116.4">P112_GPT3_B</text>
<text x="178.3" y="118.2">LED0</text>
<text x="95.4" y="123.6">SWCLK</text>
<text x="97.2" y="121.8">P301_SCI2_RXD</text>
<text x="165.6" y="123.6">SWDIO</text>
<text x="165.6" y="121.8">P109_SCI9_TXD</text>
<text x="55.9" y="136.2">VCC</text>
<text x="109.8" y="138">GND</text>
<text x="160.3" y="138">GND</text>
<text x="61.1" y="145.2">USB_VBUS</text>
<text x="115.3" y="148.8">VCC</text>
<text x="135" y="157.8">VCC_USB</text>
<text x="165.8" y="159.6">VCC</text>
<text x="55.8" y="165">GND</text>
<text x="191" y="166.8">GND</text>
<text x="72.1" y="172.2">VCC</text>
<text x="115.2" y="172.2">GND</text>
<text x="162" y="172.2">LED0</text>
<text x="191" y="177.6">GND</text>
<text x="80.9" y="181.2">#RESET</text>
<text x="54" y="186.6">GND</text>
</g>
<g font-size="1.6" fill="#0e0e0e">
<text x="127.6" y="47.7">0.1uF</text>
<text x="127.6" y="45.9">C3</text>
<text x="134.8" y="47.7">0.1uF</text>
<text x="134.8" y="45.9">C4</text>
<text x="142" y="47.7">0.1uF</text>
<text x="142" y="45.9">C5</text>
<text x="149.2" y="47.7">0.1uF</text>
<text x="149.2" y="45.9">C6</text>
<text x="125.8" y="62.1">U2</text>
<text x="80.7" y="75.1">C8</text>
<text x="113.2" y="74.7">C7</text>
<text x="113.4" y="76.7">4.7uF</text>
<text x="169.2" y="75.4">BLM18PG471SN1D</text>
<text x="169.2" y="72.2">L1</text>
<text x="171" y="77.6">L2</text>
<text x="188.9" y="75.4">5.1K</text>
<text x="188.9" y="72.5">R3</text>
<text x="80.7" y="80.1">18pF</text>
<text x="86" y="83.7">16MHz</text>
<text x="86" y="81.9">X1</text>
<text x="92.3" y="83.7">1MR</text>
<text x="92.3" y="81.9">R4</text>
<text x="178.3" y="80.3">BLM18PG471SN1D</text>
<text x="208.9" y="83.9">100K</text>
<text x="209.4" y="81.9">R5</text>
<text x="80.7" y="89.1">18pF</text>
<text x="80.7" y="84.1">C9</text>
<text x="209.4" y="89.1">R6</text>
<text x="208.9" y="91.1">13.7K</text>
<text x="88.1" y="107.3">5.1K 5.1K</text>
<text x="88.7" y="105.3">R7</text>
<text x="92.3" y="105.3">R8</text>
<text x="125.8" y="127.3">R7FA4M1AB3CFM#AA0</text>
<text x="57.5" y="143.4">5.1K</text>
<text x="58" y="141.4">R9</text>
<text x="58" y="148.6">R10</text>
<text x="57.5" y="150.6">5.1K</text>
<text x="58" y="155.8">R11</text>
<text x="57.5" y="157.8">5.1K</text>
<text x="121.3" y="158.9">JP3</text>
<text x="172.7" y="157.4">D2</text>
<text x="183.5" y="160.9">R12</text>
<text x="118.6" y="163">C10</text>
<text x="118.8" y="165">4.7uF</text>
<text x="121.3" y="162.5">JP4</text>
<text x="172.7" y="165.2">RED</text>
<text x="183.5" y="163.7">5.1K</text>
<text x="172.7" y="168.3">D3</text>
<text x="183.5" y="171.7">R13</text>
<text x="62.7" y="179.3">RESET1</text>
<text x="73.7" y="179.4">5.1K</text>
<text x="74.2" y="177.5">R14</text>
<text x="172.7" y="176">RED</text>
<text x="183.5" y="174.6">5.1K</text>
<text x="62.7" y="183.6">GT-TC074B</text>
</g>
</svg>
